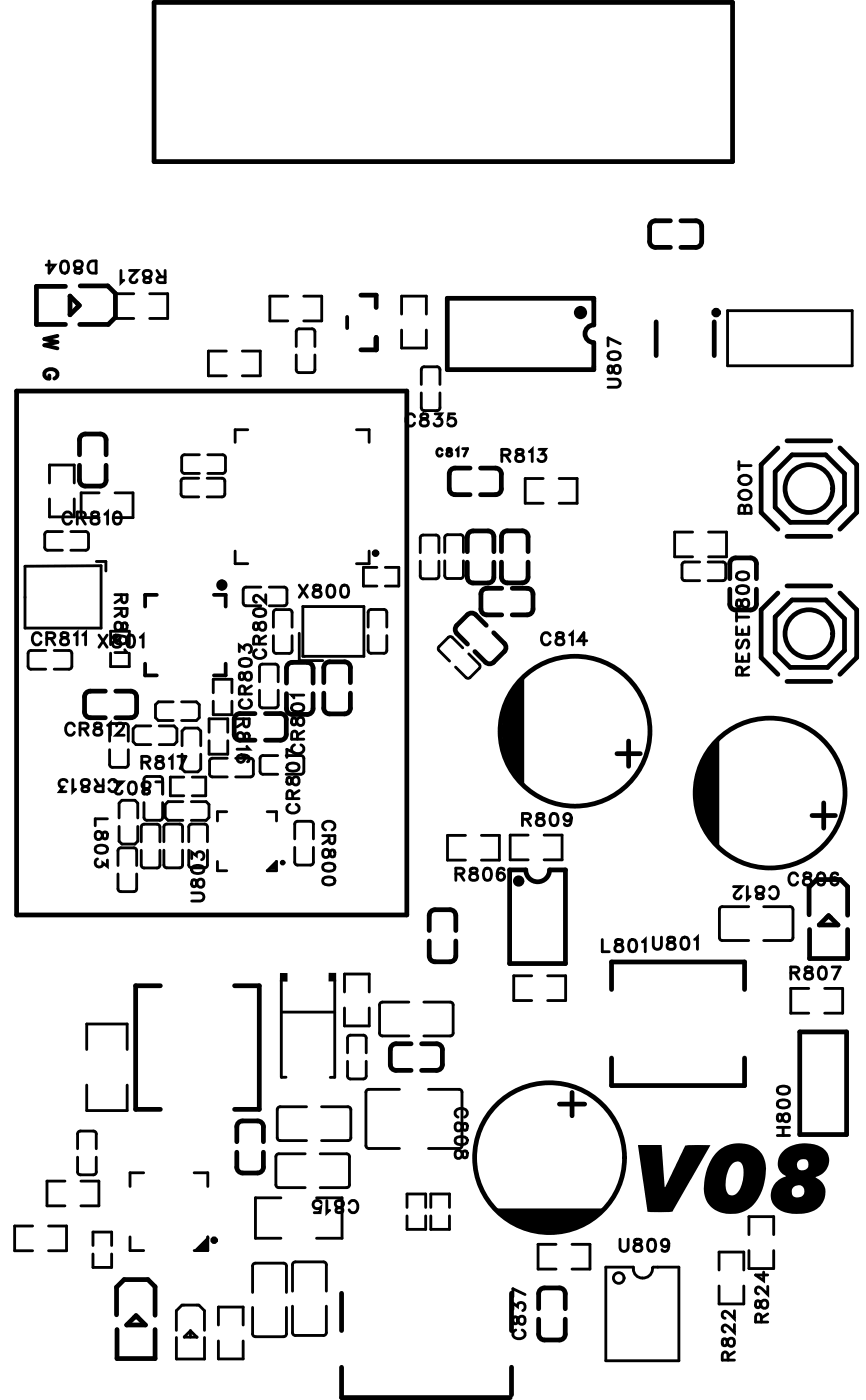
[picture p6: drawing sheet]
<svg xmlns="http://www.w3.org/2000/svg" width="46mm" height="75mm" viewBox="0 0 46 75" stroke-linecap="round" stroke-linejoin="round" font-family="sans-serif">
<g fill="none" stroke="#000" stroke-width=".15">
<path d="M2.6 13.9v.7l.3-.4h-.4M3.3 14a.32 .32 0 0 1 .4 .2 .32 .32 0 0 1-.2 .4l-.2-.1-.1-.3zM4 14h.3a.27 .27 0 0 1 0 .3 .27 .27 0 0 1-.3 .1v.1l.1 .1h.2v-.2a.27 .27 0 0 1-.3-.1 .27 .27 0 0 1 0-.3zM4.8 14l.3-.1v.7h-.2a.36 .36 0 0 1-.1-.6zM6.5 14.4v.7l.1-.1M6.9 14.4h.4l-.4 .6 .3 .1 .1-.2M7.1 15.7h-.9v1.3h.9M7.7 14.5h.3a.27 .27 0 0 1 0 .3 .27 .27 0 0 1-.3 .1v.1l.1 .1h.2v-.2a.27 .27 0 0 1-.3-.1 .27 .27 0 0 1 0-.3zM8 15.7h1v1.3h-1M8.4 14.4l.2 .4M8.8 14.4v.7l-.4-.1v-.2h.4M12.1 18.7h-1v1.4h1"/>
<path d="M12.9 18.7h1v1.4h-1M15.4 15.8h-1v1.3h1M15.8 19v.7l.2 .2h.8v-.9M15.8 18.5v-.8l.2-.1h.8v.9M16.2 15.8h1v1.3h-1M21.4 16.8v-1h1.4v1M21.4 17.6v1h1.4v-1M32.5 19.6v.3h.2a.27 .27 0 0 1 .1-.3 .27 .27 0 0 1 .3 0v.3a.27 .27 0 0 1-.3 0 .27 .27 0 0 1-.1-.3zM32.5 18.9a.32 .32 0 0 1 .4-.2 .32 .32 0 0 1 .2 .4 .32 .32 0 0 1-.4 .1 .32 .32 0 0 1-.2-.3zM33.1 18.4l-.6-.4v.5M38.8 16.6h6.7v2.9h-6.7zM1.3 30.2h4.1v3.3h-4.1z"/>
<path d="M2.2 33.9a.24 .24 0 0 0-.3-.1 .24 .24 0 0 0-.2 .2v.2a.24 .24 0 0 0 .2 .2 .24 .24 0 0 0 .3-.1M2.4 34.7l-.9 .1v.8l.2 .1h.7M2.5 34.1h.4v-.3h-.4v.6M2.6 25.8v-1h1.4v1M2.6 26.6v1h1.4v-1M2.7 34.1l.2 .3M2.9 34.7l.9 .1v.8l-.1 .1h-.8M3.3 33.8v.2a.27 .27 0 0 1 .3 .1 .27 .27 0 0 1 0 .3h-.3a.27 .27 0 0 1 0-.3 .27 .27 0 0 1 .3-.1v-.2zM3.3 28.4h-.8l-.1 .1v.8l.9 .1M3.8 28.4h.8l.1 .1v.8l-.9 .1M3.8 27.5a.24 .24 0 0 0-.3-.2 .24 .24 0 0 0-.1 .3v.1a.24 .24 0 0 0 .1 .3 .24 .24 0 0 0 .3-.2M4 33.9l.1-.1v.6"/>
<path d="M4 38.8a.24 .24 0 0 0-.3-.2 .24 .24 0 0 0-.2 .3v.1a.24 .24 0 0 0 .2 .3 .24 .24 0 0 0 .3-.2M4.1 27.6h.4v-.2l-.4-.1v.7M4.3 38.9h.3l.1-.2-.4-.1v.7M4.3 27.6l.3 .4M4.4 33.9l.2-.1v.6M4.5 38.9l.2 .4M4.9 27.4v.2a.27 .27 0 0 1 .3 0 .27 .27 0 0 1 0 .4h-.3a.27 .27 0 0 1 0-.4 .27 .27 0 0 1 .3 0v-.2zM5.1 38.6v.2a.27 .27 0 0 1 .3 .1 .27 .27 0 0 1 0 .3h-.3a.27 .27 0 0 1 0-.3 .27 .27 0 0 1 .3-.1v-.2zM5.1 30h.6v.5M5.3 33.9l.4 .7M5.3 26.3h-1v1.3h1M5.6 27.5l.1-.2v.7"/>
<path d="M5.7 33.9l-.4 .7M5.7 38.7l.2-.1v.7M5.9 39.6v-.9l.8-.1 .1 .2v.8M5.9 34.4v-.7h1v.7M5.9 34.9v.7h1v-.7M6.1 33.9v.2a.27 .27 0 0 1 .3 .1 .27 .27 0 0 1 0 .3h-.3a.27 .27 0 0 1 0-.3 .27 .27 0 0 1 .3-.1v-.2zM6.1 31.8h.7v.2l-.1 .2-.2-.1v-.3M6.1 32.5h.7l-.1 .4h-.2v-.4M6.1 27.4a.32 .32 0 0 1 .4 .2 .32 .32 0 0 1-.2 .4l-.2-.1-.1-.3zM6.1 26.3h1v1.3h-1M6.2 33.3a.27 .27 0 0 1 .3 0 .27 .27 0 0 1 .1 .3h.1l.1-.1v-.2h-.2a.27 .27 0 0 1-.1 .3 .27 .27 0 0 1-.3 0zM6.2 34a.32 .32 0 0 1 .4-.1 .32 .32 0 0 1 .2 .4 .32 .32 0 0 1-.4 .1 .32 .32 0 0 1-.2-.4z"/>
<path d="M6.2 38.8l.1-.2 .3 .1-.4 .6h.4M6.5 32l-.4 .2M6.5 32.7l-.4 .2M6.7 34.7l.1 .1h-.7M6.8 33.9a.32 .32 0 0 1 .4 .3 .32 .32 0 0 1-.2 .4l-.2-.2v-.2zM7.5 34l.1-.1v.7M8 38.8h-.7l-.2 .1v.7l.2 .2h.7M8.5 38.8h.8l.1 .1v.7l-.1 .2h-.8M9.2 37.5h-.7l-.2 .1v.7l.2 .2h.7M9.7 37.5h.8l.1 .1v.7l-.1 .2h-.8M9.7 25.1l.2 .2h.7M9.7 39.8v-.8l.2-.1h.7l.1 .1v.8"/>
<path d="M10.6 25.5l-.9 .1v.8l.1 .1h.8M10.6 24.3h-.9v.8M11.1 25.5h.7l.2 .2v.8h-.9M11.1 24.3h.9v.8M11.2 39.1v-.7h1v.7M11.2 39.6v.7h1v-.7M11.4 37v-.7h1v.7M11.4 37.4v.8h1v-.8M12 25.1l-.1 .2h-.8M12.6 29.4v.7h.6M12.7 38.4h.6l-.1 .4h-.2v-.4M12.7 39.2a.27 .27 0 0 1 .3 0 .27 .27 0 0 1 .1 .3h.1l.1-.1v-.2h-.2a.27 .27 0 0 1-.1 .3 .27 .27 0 0 1-.3 0z"/>
<path d="M12.8 34.8v-.3l.2 .1a.22 .22 0 0 1 .4-.1 .22 .22 0 0 1-.1 .4M12.8 35.9v.4h.2a.27 .27 0 0 1 .1-.3 .27 .27 0 0 1 .3-.1v.4a.27 .27 0 0 1-.3 0 .27 .27 0 0 1-.1-.4zM12.8 35.2a.32 .32 0 0 1 .4-.1 .32 .32 0 0 1 .2 .4 .32 .32 0 0 1-.4 .1 .32 .32 0 0 1-.2-.4zM12.9 37.4a.24 .24 0 0 0-.1 .2 .24 .24 0 0 0 .2 .2h.2a.24 .24 0 0 0 .2-.2 .24 .24 0 0 0-.1-.2M13 38.6l-.3 .2M13.1 37.1v-.4h-.3v.4h.6M13.2 39.9l.1 .1h-.6M13.2 22.9h-.6v.7M13.4 36.6l-.3 .2M13.6 33.3v.3h.2a.27 .27 0 0 1 0-.3 .27 .27 0 0 1 .4 0v.3a.27 .27 0 0 1-.4 0 .27 .27 0 0 1 0-.3zM13.6 32.6a.32 .32 0 0 1 .4-.1 .32 .32 0 0 1 .2 .3 .32 .32 0 0 1-.4 .2 .32 .32 0 0 1-.2-.4zM13.7 34.7a.24 .24 0 0 0-.2 .3 .24 .24 0 0 0 .3 .2h.1a.24 .24 0 0 0 .3-.2 .24 .24 0 0 0-.2-.3"/>
<path d="M13.8 34.4v-.4h-.2l-.1 .4h.7M13.9 36.4v-.9h.8l.1 .1v.8M13.9 36.9v.7l.1 .2h.8v-.9M13.9 31.3h-.8l-.1 .2v.8h.9M14.2 31.8v.4l-.5-.4-.2 .2 .2 .2M14.2 34l-.4 .2M14.4 31.3h.8l.1 .2v.8h-.9M14.6 33.5v-.9l.8-.1 .2 .2v.8M14.6 33.9v.9l.8 .1 .2-.2v-.8M15.6 38.4v.3h.2a.27 .27 0 0 1 .1-.3 .27 .27 0 0 1 .3 0v.3a.27 .27 0 0 1-.3 0 .27 .27 0 0 1-.1-.3zM15.6 37.7a.32 .32 0 0 1 .4-.2 .32 .32 0 0 1 .2 .4 .32 .32 0 0 1-.4 .1 .32 .32 0 0 1-.2-.3zM15.7 39.8a.24 .24 0 0 0-.1 .2 .24 .24 0 0 0 .2 .2h.2a.24 .24 0 0 0 .2-.2 .24 .24 0 0 0-.1-.2"/>
<path d="M15.9 39.5l-.1-.4h-.2v.4h.6M16 31.2l.4 .7M16 33.8v1.5h1.2M16.2 32.4h3.2v2.6h-3.2zM16.2 37.1h-.6l.1 .2M16.2 39l-.3 .3M16.4 31.2l-.4 .7M16.8 31.3v.2a.27 .27 0 0 1 .3 0 .27 .27 0 0 1 0 .4h-.3a.27 .27 0 0 1 0-.4 .27 .27 0 0 1 .3 0v-.2zM17.5 31.3a.32 .32 0 0 1 .4 .2 .32 .32 0 0 1-.2 .4l-.2-.1-.1-.3zM18.3 31.3a.32 .32 0 0 1 .4 .2 .32 .32 0 0 1-.3 .4l-.2-.1v-.3zM19 22.9h.7v.7M19.7 33.9v.9l.8 .1 .1-.2v-.8"/>
<path d="M19.7 33.5v-.9l.8-.1 .1 .2v.8M19.7 29.4v.7h-.7M20.1 30.3h-.7v1h.7M20.6 30.3h.7v1h-.7M22.1 22.3a.24 .24 0 0 0-.2-.2 .24 .24 0 0 0-.2 .2v.2a.24 .24 0 0 0 .2 .2 .24 .24 0 0 0 .2-.1M22.4 30v.8l.2 .1h.8v-.9M22.4 29.5v-.8l.2-.1h.8v.9M22.5 20.5v-.9h.8l.2 .1v.8M22.5 21v.8l.1 .1h.8l.1-.9M22.5 22.1v.2a.27 .27 0 0 1 .3 .1 .27 .27 0 0 1 0 .3h-.3a.27 .27 0 0 1 0-.3 .27 .27 0 0 1 .3-.1v-.2zM23.2 22.1h.4l-.2 .2a.22 .22 0 0 1 .1 .4 .22 .22 0 0 1-.3-.1M23.6 24a.15 .15 0 0 0-.2 0 .15 .15 0 0 0-.1 .1v.1a.15 .15 0 0 0 .1 .2 .15 .15 0 0 0 .2-.1"/>
<path d="M23.7 29.9l.1 .9 .8 .1 .1-.2M23.7 29.5v-.8l.2-.1h.8v.9M23.9 24v.1l.2 .1a.13 .13 0 0 1-.1 .2 .14 .14 0 0 1-.2-.2l.3-.2zM24.3 22.1h-.3l-.1 .3a.23 .23 0 0 1 .4 0 .23 .23 0 0 1-.1 .3 .23 .23 0 0 1-.3-.1M24.4 24h.1v.4M24.7 24h.3l-.2 .4M24.7 34.6l-.6-.6h-.2l-.5 .6 .6 .7M24.7 29.9v.8M25 34.9l.6 .6v.2l-.6 .5-.7-.6M26.8 24.3h.4v-.2l-.1-.1h-.3v.6M27 24.3l.2 .3M27.6 24v.2a.27 .27 0 0 1 .3 .1 .27 .27 0 0 1 0 .3h-.3a.27 .27 0 0 1 0-.3 .27 .27 0 0 1 .3-.1v-.2z"/>
<path d="M28.3 24.1l.1-.1v.6M28.8 24h.3l-.2 .2a.22 .22 0 0 1 .2 .4 .22 .22 0 0 1-.4-.1M29 25.5h-1v1.4h1M29.4 33.9a.24 .24 0 0 0-.3-.1 .24 .24 0 0 0-.2 .2v.2a.24 .24 0 0 0 .2 .2 .24 .24 0 0 0 .3-.1M29.7 33.8v.2a.27 .27 0 0 1 .3 .1 .27 .27 0 0 1 0 .3h-.3a.27 .27 0 0 1 0-.3 .27 .27 0 0 1 .3-.1v-.2zM29.8 25.5h1v1.4h-1M30.4 33.9l.2-.1v.6M31.3 34.2h-.4l.3-.4v.6M32.5 20.2h.4l.2 .2-.1 .2-.5 .1M36.4 30.9l.2 .1h.7M37 28.4h-1v1.3h1M37.3 30l-.8 .1-.1 .8"/>
<path d="M37.8 30h.8l.1 .2v.8h-.9M37.8 28.4h1v1.3h-1M39.3 34.9v.4h.7v-.4M39.3 32.7v.5M39.3 33.5v.4h.7v-.4M39.3 33h.7M39.3 32.1v.3h.2a.27 .27 0 0 1 .1-.3 .27 .27 0 0 1 .3 0v.3a.27 .27 0 0 1-.3 0 .27 .27 0 0 1-.1-.3zM39.3 31.4a.32 .32 0 0 1 .4-.2 .32 .32 0 0 1 .2 .4 .32 .32 0 0 1-.4 .1 .32 .32 0 0 1-.2-.3zM39.3 30.6a.32 .32 0 0 1 .4-.1 .32 .32 0 0 1 .2 .4 .32 .32 0 0 1-.4 .1 .32 .32 0 0 1-.2-.4zM39.4 34.2l-.1 .1 .1 .3 .2-.1 .2-.3 .2 .1-.1 .3M39.4 24.9h.7M39.4 24.6v.5"/>
<path d="M39.5 26.3a.31 .31 0 0 1 .4-.1 .31 .31 0 0 1 .1 .4 .32 .32 0 0 1-.4 .1 .32 .32 0 0 1-.1-.4zM39.5 25.5a.31 .31 0 0 1 .4-.1 .31 .31 0 0 1 .1 .4 .32 .32 0 0 1-.4 .1 .32 .32 0 0 1-.1-.4zM39.6 36v-.3l-.2-.1-.1 .4h.7M39.6 33.6v.3M39.6 35.1v.2M39.8 27.1l-.2-.1h-.1l-.1 .4h.7v-.3l-.1-.1h-.2v.4M40 35.6l-.4 .2M3.6 41.7a.22 .22 0 0 0-.4 0 .22 .22 0 0 0 .2 .3l-.2 .3h.3M3.9 41.6v.7l.1-.2M4.4 41.6h.3a.27 .27 0 0 1 0 .4 .27 .27 0 0 1-.3 .1v.1l.1 .1 .2-.1v-.1a.27 .27 0 0 1-.3-.1 .27 .27 0 0 1 0-.4zM4.6 56v-1.3h2.2v1.3M4.6 57.9v1.4h2.2v-1.4"/>
<path d="M5.1 41.6l.2 .4M5.1 44.5a.27 .27 0 0 1 .3 0 .27 .27 0 0 1 .1 .3h.1l.1-.1v-.2h-.2a.27 .27 0 0 1-.1 .3 .27 .27 0 0 1-.3 0zM5.1 45.2a.32 .32 0 0 1 .4-.1 .32 .32 0 0 1 .2 .4 .32 .32 0 0 1-.4 .1 .32 .32 0 0 1-.2-.4zM5.2 45.9a.22 .22 0 0 0-.1 .3 .22 .22 0 0 0 .4-.1l.2 .2v-.4M5.5 41.6v.7l-.4-.1v-.2h.4M5.7 43.7h-.6v.4M5.8 41.8a.24 .24 0 0 1 .3-.2 .24 .24 0 0 1 .2 .3v.1a.24 .24 0 0 1-.2 .3 .24 .24 0 0 1-.3-.2M5.9 40v.8l.1 .2 .8-.1v-.9M6.1 41.7h.4l-.4 .6 .3 .1 .1-.2M6.3 46.2v-.9h.8l.2 .1v.8M6.3 46.7v.9h.8l.2-.1v-.8M6.4 43.7v-.8l.1-.2h.7l.2 .2v.8"/>
<path d="M6.4 44.1v.8l.1 .2h.7l.2-.2v-.8M6.9 41.8a.32 .32 0 0 1 .4 .2 .32 .32 0 0 1-.2 .4l-.2-.1-.1-.3zM7.5 45.4l.1 .9h.8M7.6 40.7h.3l.1-.3h-.4v.6M7.6 41.8h.4a.27 .27 0 0 1-.1 .3 .27 .27 0 0 1-.3 .1v.1l.1 .1h.3v-.2a.27 .27 0 0 1-.4-.1 .27 .27 0 0 1 0-.3zM7.7 42.9v.7l.1 .2h.8l.1-.9M7.7 42.4v-.8l.1-.1h.8l.1 .9M7.8 40.7l.2 .3M8.3 41.7h.4v.7M8.4 40.4v.2a.27 .27 0 0 1 .3 .1 .27 .27 0 0 1 0 .3h-.3a.27 .27 0 0 1 0-.3 .27 .27 0 0 1 .3-.1v-.2zM8.4 44h-.8l-.1 .9M8.4 44l.1 .2v.7"/>
<path d="M8.5 45.4v.8l-.1 .1M8.7 44.9l.1-.9h.8l.1 .2v.7M8.7 45.4v.8M9 40.5l.2-.1v.6M9.5 40.4h.4l-.3 .6M9.7 40.3v.8l.2 .1h.7l.1-.1v-.8M9.7 45.4v.9h-.8l-.2-.1M9.8 42.8h-.8l-.2 .2v.6l.2 .2h.8M9.8 41.5h-.7v1h.7M10.1 44.9v-.9h.8l.2 .2v.7M10.1 45.4v.8M10.2 42.8h.8l.2 .2v.6l-.2 .2h-.8"/>
<path d="M10.2 47.7h.5l.2 .2-.1 .2h-.6M10.2 45.8v-.3l.3 .2a.22 .22 0 0 1 .3-.2 .22 .22 0 0 1 0 .4M10.3 41.5h.7v1h-.7M10.3 47v.3h.1a.27 .27 0 0 1 .1-.3 .27 .27 0 0 1 .4 0v.3a.27 .27 0 0 1-.4 0 .27 .27 0 0 1-.1-.3zM10.3 46.3a.32 .32 0 0 1 .4-.1 .32 .32 0 0 1 .2 .3 .32 .32 0 0 1-.4 .2 .32 .32 0 0 1-.2-.4zM11.1 45.4l-.1 .9h-.8l-.1-.1M11.6 46v.5h.5M12.1 43.3h-.5v.5M12.1 40.5h-.9v.8l.1 .2h.8M12.6 40.5h.9v.8l-.1 .2h-.8M12.9 40.3a.2 .2 0 0 1 .1 .3 .2 .2 0 0 1-.3 .1 .2 .2 0 0 1 0-.4h.2a.31 .31 0 0 1 .4 .3l-.1 .1M14.3 43.3h.5v.5"/>
<path d="M14.8 46v.5h-.5zM14.8 40.3h-.8l-.1 .2v.8h.9M15 54h2.9M15 52.3v5.2h.3M15.3 40.3h.8l.1 .2v.8h-.9M15.3 41.5v.3h.2a.27 .27 0 0 1 .1-.3 .27 .27 0 0 1 .3 0v.3a.27 .27 0 0 1-.3 0 .27 .27 0 0 1-.1-.3zM15.3 40.8a.32 .32 0 0 1 .4-.1 .32 .32 0 0 1 .2 .4 .32 .32 0 0 1-.4 .1 .32 .32 0 0 1-.2-.4zM15.5 42.9a.24 .24 0 0 0-.2 .3 .24 .24 0 0 0 .3 .2h.1a.24 .24 0 0 0 .3-.2 .24 .24 0 0 0-.2-.3M15.6 42.6v-.3l-.2-.1-.1 .4h.7M15.7 45.2l.1 .9 .8 .1 .1-.2M15.7 44.8v-.8l.2-.1h.8v.9M16 42.2l-.4 .2"/>
<path d="M16 40.3l-.7-.3v.4M16.4 59.1h-1.6v1.6l.2 .2h1.4M16.7 45.2v.8M17.2 59.1h1.5v1.6l-.1 .2h-1.4M17.2 44.6h.7l-.1 .4h-.2v-.4M17.3 45.4a.27 .27 0 0 1 .3 0 .27 .27 0 0 1 .1 .3l.1 .1 .1-.2-.1-.2h-.1a.27 .27 0 0 1-.1 .3 .27 .27 0 0 1-.3 0zM17.3 46.2a.32 .32 0 0 1 .4-.1 .32 .32 0 0 1 .1 .3 .32 .32 0 0 1-.4 .1 .32 .32 0 0 1-.1-.3zM17.3 46.9a.32 .32 0 0 1 .4-.1 .32 .32 0 0 1 .1 .4 .32 .32 0 0 1-.4 .1 .32 .32 0 0 1-.1-.4zM17.4 44.3a.24 .24 0 0 1-.2-.3 .24 .24 0 0 1 .3-.1h.1a.24 .24 0 0 1 .3 .1 .24 .24 0 0 1-.2 .3M17.6 44.8l-.4 .2M17.9 52.3v5.2h-.3M18.4 53v-1h1.3v1"/>
<path d="M18.4 53.8v1h1.3v-1M18.6 56.2v-.9h.8l.1 .1v.8M18.6 56.7v.8l.1 .1h.8v-.9M20.4 53.5h1.4M20.4 53.5l-.1 .2v1.6h1.5M21.3 58.2h-1.6l-.2 .1 .1 3h1.7M22.6 53.5h1.4M22.9 58.2h1.6l.2 .1-.1 3h-1.7M24 53.5l.2 .2-.1 1.6h-1.5M24.3 46.7l.4-.1v-.2h-.4v.6M24.4 59.6a.24 .24 0 0 1-.1-.2 .24 .24 0 0 1 .2-.2h.2a.24 .24 0 0 1 .2 .2 .24 .24 0 0 1-.1 .2M24.5 46.7l.3 .3"/>
<path d="M24.8 44.6h-.9v1.3h.9M25.1 46.4v.2a.27 .27 0 0 1 .3 .1 .27 .27 0 0 1 0 .3h-.3a.27 .27 0 0 1 0-.3 .27 .27 0 0 1 .3-.1v-.2zM25.7 44.6h1v1.3h-1M25.9 46.4a.32 .32 0 0 1 .4 .2 .32 .32 0 0 1-.2 .4l-.3-.1v-.3zM26.9 46.4a.32 .32 0 0 0-.4 .2 .32 .32 0 0 0 .2 .4 .2 .2 0 0 0 .2-.2 .2 .2 0 0 0-.1-.2 .2 .2 0 0 0-.3 .2M27.9 43.7h.4v-.2l-.4-.1v.7M28.1 43.7l.2 .4M28.2 44.6h-1v1.3h1M28.4 52.1h-1v1.3h1M28.7 43.5v.1a.27 .27 0 0 1 .3 .1 .27 .27 0 0 1 0 .4h-.3a.27 .27 0 0 1 0-.4 .27 .27 0 0 1 .3-.1v-.1zM29 44.6h1v1.3h-1M29.2 52.1h1v1.3h-1"/>
<path d="M29.5 43.5a.32 .32 0 0 1 .3 .2 .32 .32 0 0 1-.2 .4l-.2-.1v-.3zM30.5 43.6a.2 .2 0 0 1-.3 .2 .2 .2 0 0 1-.1-.3 .2 .2 0 0 1 .4 0v.1a.31 .31 0 0 1-.3 .5l-.1-.1M32.2 50.2v.6h.3M32.9 50.2v.2a.27 .27 0 0 1 .3 .1 .27 .27 0 0 1 0 .3h-.3a.27 .27 0 0 1 0-.3 .27 .27 0 0 1 .3-.1v-.2zM33.6 50.2a.32 .32 0 0 1 .4 .2 .32 .32 0 0 1-.2 .4l-.2-.1v-.3zM34.3 50.3l.1-.1v.6M34.9 50v.5l.2 .2 .2-.1v-.6M35.7 50.1v.2a.27 .27 0 0 1 .3 0 .27 .27 0 0 1 0 .4h-.3a.27 .27 0 0 1 0-.4 .27 .27 0 0 1 .3 0v-.2zM36.4 50.1a.32 .32 0 0 1 .4 .2 .32 .32 0 0 1-.2 .4l-.2-.1-.1-.3zM37.1 50.2l.1-.2v.7M39.2 47.3h.4l-.4 .6 .2 .1 .2-.2M39.9 47.3v.7l.1-.1"/>
<path d="M40 48.4l-1.6 .1v1.6l.2 .1h1.4M40.4 47.4h.3a.27 .27 0 0 1 0 .3 .27 .27 0 0 1-.3 .1v.1l.1 .1h.2v-.2a.27 .27 0 0 1-.3-.1 .27 .27 0 0 1 0-.3zM40.8 48.4l1.5 .1v1.6l-.1 .1h-1.4M41.1 47.5a.24 .24 0 0 1 .3-.2 .24 .24 0 0 1 .1 .3v.1a.24 .24 0 0 1-.1 .3 .24 .24 0 0 1-.3-.2M41.5 59.5v.3h.2a.27 .27 0 0 1 .1-.3 .27 .27 0 0 1 .3 0v.3a.27 .27 0 0 1-.3 0 .27 .27 0 0 1-.1-.3zM41.5 58.8a.32 .32 0 0 1 .4-.1 .32 .32 0 0 1 .2 .4 .32 .32 0 0 1-.4 .1 .32 .32 0 0 1-.2-.4zM41.5 58.1a.32 .32 0 0 1 .4-.1 .32 .32 0 0 1 .2 .3 .32 .32 0 0 1-.4 .2 .32 .32 0 0 1-.2-.4zM42.2 51.9h.4v-.1l-.1-.2h-.3v.7M42.4 51.9l.2 .4M42.6 46.8a.24 .24 0 0 0-.3-.2 .24 .24 0 0 0-.2 .3v.1a.24 .24 0 0 0 .2 .3 .24 .24 0 0 0 .3-.2M42.9 46.6v.2a.27 .27 0 0 1 .3 .1 .27 .27 0 0 1 .1 .3h-.4a.27 .27 0 0 1 0-.3 .27 .27 0 0 1 .4-.1v-.2zM43 51.7v.1a.27 .27 0 0 1 .3 .1 .27 .27 0 0 1 0 .3h-.3a.27 .27 0 0 1 0-.3 .27 .27 0 0 1 .3-.1v-.1z"/>
<path d="M43.2 52.8h-1v1.3h1M43.7 46.6a.32 .32 0 0 1 .4 .3 .32 .32 0 0 1-.2 .4l-.3-.2v-.2zM43.8 51.7a.32 .32 0 0 1 .4 .2 .32 .32 0 0 1-.3 .4l-.2-.1v-.3zM44 52.8h1v1.3h-1M44.4 51.6h.4l-.3 .7M44.7 46.7v-.1a.32 .32 0 0 0-.4 .3 .32 .32 0 0 0 .2 .4 .2 .2 0 0 0 .3-.2 .2 .2 0 0 0-.2-.2 .2 .2 0 0 0-.3 .1M1.7 65.5h-.9v1.3h.9M2.6 65.5h1v1.3h-1M3.5 63.1h-1v1.3h1M4.1 61.8l.1 .9h.8l.1-.1v-.8M4.1 61.3v-.8l.2-.1h.8v.9M4.3 63.1h1v1.3h-1"/>
<path d="M5 66.5v-.7h1v.7M5 67v.7h1v-.7M6.9 66v.8h.8M7.7 62.6h-.8v.7M9.4 71v-1l.3-.3h.9l.3 .3v1M9.4 71.4v1.2M10.2 71.1l-.4 .3h.7M10.2 71.1l.3 .3M10.2 71.1v.3M10.4 62.6h.7v.7M10.9 71.4v1.2h-1.5M11.1 66v.8h-.7"/>
<path d="M11.1 66.1l-.7 .7M11.7 70.7v-.9h1.3v.9M11.7 71.6v1h1.3v-1M13.5 69v-1.4l.1-.2 1.6 .1 .1 1.5M13.5 69.8v1.4l.1 .2 1.6-.1 .1-1.5M14.9 61.6h1.4M14.9 61.6l-.2 .2 .1 1.6h1.5M15 64h-1.4v2.1h1.4M15.6 68.9v-1.4l.2-.1h1.6v1.5M15.6 69.7v1.5l.2 .1h1.6v-1.6M16.9 64h1.4v2.1h-1.4M17.1 61.6h1.4"/>
<path d="M17.1 64.2a.23 .23 0 0 0-.3-.1 .23 .23 0 0 0 0 .4 .23 .23 0 0 0 .3 0v.2h-.3M17.4 64.1v.6l.2-.1M18 64.1h.3a.27 .27 0 0 1 0 .3 .27 .27 0 0 1-.3 .1l-.1 .2h.2h.2v-.2a.27 .27 0 0 1-.3-.1 .27 .27 0 0 1 0-.3zM18.5 61.6l.2 .2-.1 1.6h-1.5M18.6 64.3a.24 .24 0 0 1 .3-.2 .24 .24 0 0 1 .2 .2v.2a.24 .24 0 0 1-.2 .3 .24 .24 0 0 1-.3-.2M21.7 64.9v.7h1v-.7M21.7 64.5v-.7h1v.7M23 64.5v-.7h1v.7M23 64.9v.7h1v-.7M24.3 60a.27 .27 0 0 1 .3 0 .27 .27 0 0 1 .1 .3l.2 .1v-.2v-.2h-.2a.27 .27 0 0 1-.1 .3 .27 .27 0 0 1-.3 0zM24.3 60.8a.32 .32 0 0 1 .4-.1 .32 .32 0 0 1 .2 .3 .32 .32 0 0 1-.4 .1 .32 .32 0 0 1-.2-.3zM24.3 61.5a.27 .27 0 0 1 .3 0 .27 .27 0 0 1 .1 .3h.2v-.1v-.2h-.2a.27 .27 0 0 1-.1 .3 .27 .27 0 0 1-.3 0z"/>
<path d="M27.4 69.9v-.3l.2 .2a.22 .22 0 0 1 .4-.2 .22 .22 0 0 1-.1 .4M27.4 70.3v.3h.2a.27 .27 0 0 1 .1-.3 .27 .27 0 0 1 .3 0v.3a.27 .27 0 0 1-.3 0 .27 .27 0 0 1-.1-.3zM27.5 71a.24 .24 0 0 0-.1 .3 .24 .24 0 0 0 .2 .2h.2a.24 .24 0 0 0 .2-.2 .24 .24 0 0 0-.1-.3M28 69.1l-.6-.3v.4M29.7 66.4h-1v1.4h1M30.5 66.4h1v1.4h-1M33.1 66.2v.4l.2 .2 .2-.1v-.5M33.9 66.2v.2a.27 .27 0 0 1 .3 .1 .27 .27 0 0 1 0 .3h-.3a.27 .27 0 0 1 0-.3 .27 .27 0 0 1 .3-.1v-.2zM34.7 66.2a.32 .32 0 0 1 .3 .2 .32 .32 0 0 1-.2 .4l-.2-.1v-.3zM34.8 67.7a.51 .51 0 0 1-.5 .5 .51 .51 0 0 1-.5-.5h-1.5v5h3.9v-5h-1.4M35.7 66.4a.2 .2 0 0 1-.3 .2 .21 .21 0 0 1-.1-.4 .21 .21 0 0 1 .4 .1v.1a.31 .31 0 0 1-.2 .4l-.2-.1M38.4 67.8v-.9h1.3v.9"/>
<path d="M38.4 68.7v.9h1.3v-.9M38.6 71.5v.3h.2a.27 .27 0 0 1 .1-.3 .27 .27 0 0 1 .3 0v.3a.27 .27 0 0 1-.3 0 .27 .27 0 0 1-.1-.3zM38.9 72.6l-.1-.4h-.2v.4h.6M39.2 70.7v.4l-.5-.4-.1 .3 .1 .1M39.2 70v.4l-.5-.4-.1 .3 .1 .1M39.2 72.2l-.3 .2M40 65.9v-.9h1.3v.9M40 66.8v.9h1.3v-.9M40.4 69.5v.3h.1a.27 .27 0 0 1 .1-.3 .27 .27 0 0 1 .4 0v.3a.27 .27 0 0 1-.4 0 .27 .27 0 0 1-.1-.3zM40.6 70.6v-.4h-.2l-.1 .4h.7M40.8 67.9v.5l-.5-.3h.7M41 68.7v.4l-.5-.4-.2 .3 .2 .1"/>
<path d="M41 70.2l-.4 .2M41.5 60.6h.6M41.5 60.2h.6M41.8 60.2v.4"/>
<circle cx="15.1" cy="46.1" r=".07"/>
<circle cx="33" cy="68.2" r=".28"/>
</g>
<g fill="none" stroke="#000" stroke-width=".2">
<path d="M3.1 17.9l-.7 .2 .7 .2-.7 .1 .7 .2M18.5 16.9v.6M2.6 20v.2a.25 .25 0 0 1-.2-.2 .25 .25 0 0 1 .2-.3h.2a.26 .26 0 0 1 .3 .2 .26 .26 0 0 1-.2 .3M7.7 35.4v.7h.7M8.4 31.8h-.7v.6M11.4 31.8h.6v.6M12 35.4v.7h-.6"/>
<circle cx="20" cy="29.5" r=".1"/>
<circle cx="11.4" cy="66.2" r=".1"/>
</g>
<g fill="#000">
<path d="M28 36v6a4.4 4.4 0 0 1 0-6zM38.4 39.3v6a4.4 4.4 0 0 1 0-6zM14.3 46.4l.5-.3v.3zM14.9 52h.4v.4h-.4zM17.5 51.9h.4v.5h-.4zM11.1 66v.8h-.7zM26.3 64.5h6a4.3 4.3 0 0 1-6 0z"/>
<path d="M34.1 61.1l.5 3.6h1.3l2-3.6-1.3 .1-1.1 2.2-.2-2.3zM38.2 61.6a2.57 2.57 0 0 0-.4 2.7 1.74 1.74 0 0 0 1.9 .4 1.74 1.74 0 0 0 1.1-1.5 1.62 1.62 0 0 0-.4-1.9 1.71 1.71 0 0 0-2.2 .3zM39.1 62.1a.34 .34 0 0 1 .4-.1 .34 .34 0 0 1 .2 .4v.6a.67 .67 0 0 1-.8 .8l-.2-.3v-.5l.2-.5zM41.9 61.4a.82 .82 0 0 0 0 1.4 1.01 1.01 0 0 0-.7 1.2 1.01 1.01 0 0 0 1.1 .8 1.53 1.53 0 0 0 1.6-.5 .94 .94 0 0 0-.4-1.5 .9 .9 0 0 0 .8-1 .9 .9 0 0 0-1-.7h-.8zM42.3 63.6a.35 .35 0 0 1 .7 0 .35 .35 0 0 1-.7 0zM42.5 62.2a.35 .35 0 0 1 .7 0 .35 .35 0 0 1-.7 0z"/>
<circle cx="31" cy="16.7" r=".35"/>
</g>
<g fill="none" stroke="#000" stroke-width=".25">
<path d="M3.5 15.3h-1.6v2h1.6M3.7 15.8l.5 .5-.5 .5zM4.3 15.3h1.5l.4 .4v1.2l-.4 .4h-1.5M8.2 .1h30.9v8.5h-30.9v-8.5M19.3 15.8h.8v.6M20.1 18v.7h-.8M23.9 15.9h7.8v1.4a.47 .47 0 0 0-.5 .5 .47 .47 0 0 0 .5 .5v1.4h-7.8zM35 17.2v1.8M35.8 11.8h-1l-.1 .3v.8l.1 .3h1M36.3 11.8h1l.2 .3-.1 1-.3 .1h-.8M38.1 17.2v1.8M.9 20.9h20.8v28h-20.8z"/>
<path d="M4.2 24.8v.8l.2 .3 1 .1 .2-.2 .1-1M4.2 24.3l.1-1 .3-.1h.8l.2 .1 .1 1M5.6 36.9h-.9l-.2 .3v.8l.2 .3h.9M6.2 36.9h.9l.2 .3-.1 1-.2 .1h-.8M13.6 38.1h-.9l-.2 .3v.8l.2 .3h.9M14.2 38.1h.9l.2 .3-.1 1-.2 .1h-.8M15.3 37v.8l.1 .3h1l.3-.1v-1M15.3 36.5v-1l.3-.1h.8l.3 .1v1M17.3 37v1l.3 .1h.8l.3-.1v-1M17.3 36.4v-.9l.3-.2 1 .1 .1 .2v.8M24.9 30v.8l.2 .3h1l.2-.1 .1-1M24.9 29.5l.1-1 .3-.2h.8l.2 .2 .1 1"/>
<path d="M25.1 25h-1l-.1 .3v.8l.1 .3h1M25.3 34.8l.6 .6M25.7 25h.8l.2 .1 .1 1-.2 .3h-.9M26 33.4l-.7-.7-.3 .1-.6 .6-.1 .3 .7 .7M26.4 33.8l.5 .5 .1 .3-.6 .8h-.2h-.3M26.8 30v1l.3 .1h.9l.2-.3v-.8M26.8 29.5v-1l.3-.2h.8l.2 .2 .1 1M26.8 31.4h-.8l-.3 .2v.9l.1 .3h1M27.3 31.4l1 .1 .2 .2v.8l-.2 .3h-1M33.6 39.6v1.3M39 31.5v.9l.3 .2 .9-.1 .2-.2v-.8M39 30.9v-1l.3-.1h.8l.2 .1 .1 1"/>
<path d="M41.5 31.7l-.9 .9v2.5l.9 .9M41.5 23.9l-.9 .9v2.6l.9 .9M42 31.3h2.3M42 36.4h2.3M42 23.5h2.3M42 28.6h2.3M42.3 24.3h1.8l1 1v1.7l-.9 .9h-2l-.8-.8v-1.9zM42.3 32h1.8l1 1v1.7l-.9 .9h-2l-.8-.8v-1.9zM44.8 31.7l.9 .9v2.5l-.9 .9M44.8 23.9l.9 .9v2.6l-.9 .9M8.6 52.6h-1.4v6.6h1.4M12.5 52.6h1.3v6.6h-1.3"/>
<path d="M21.9 55.7l-.9 .1-.2 .2v.8l.2 .3h.9M22.5 55.7l1 .1 .1 .2v1l-.3 .1h-.8M22.9 50.2v.8l.2 .3 .9 .1 .3-.2v-1M22.9 49.7l.1-1 .2-.1h.8l.3 .1v1M27.2 46.4h.9a.64 .64 0 0 0 .6 .7 .64 .64 0 0 0 .6-.7h.9v5h-3zM29.9 59h1.3M30.5 58.3v1.3M30.7 43a4 4 0 0 0 3.6-5.7 4 4 0 0 0-6.8-.7 4 4 0 0 0 2.4 6.4h.8M32.6 52.8v-1.4h7.1v1.4M32.6 56.5v1.5h7.1v-1.5M32.9 40.2h1.3M41.1 46.3a4 4 0 0 0 3.6-5.7 4 4 0 0 0-6.8-.7 4 4 0 0 0 2.4 6.4h.8"/>
<path d="M42.7 55.1h2.5v5.5h-2.5zM43.2 48.8v-1.4l.4-.4h1.3l.3 .3v1.6M43.2 49.6v1.6h2v-1.6M43.3 43.5h1.3M43.7 49.4l.5-.5 .5 .5zM44 42.9v1.3M6.2 70.2v-1.5l.4-.4h1.3l.4 .4v1.5M6.2 71v1.5h2.1v-1.5M6.8 70.7l.5-.5 .5 .5zM12.6 61.5l.1 1 .3 .1h.8l.2-.1 .1-1M12.6 61l.1-1 .3-.2 .9 .1 .2 .3v.8M18.2 69.1v1.9"/>
<path d="M18.2 73v1.6h9M27.3 69.1v1.9M27.3 73v1.5M28.8 70.4v.8l.1 .3h1l.2-.1 .1-1M28.8 69.9v-1l.3-.1h.8l.2 .1 .1 1M33.3 61.8a4 4 0 0 0-5.7-3.6 4 4 0 0 0-.7 6.8 4 4 0 0 0 6.4-2.4v-.8"/>
<circle cx="38.2" cy="16.7" r=".13"/>
<circle cx="43.2" cy="33.8" r="1.27"/>
<circle cx="43.2" cy="26.1" r="1.27"/>
</g>
<g fill="none" stroke="#000" stroke-width=".3">
<circle cx="11.8" cy="31.2" r=".15"/>
<circle cx="27.7" cy="47" r=".15"/>
</g>
<text font-size="5.1" fill="#fff" x="33.8" y="66.6">V08</text>
<text font-size="1.3" fill="#fff" x="2" y="17.8" transform="rotate(90 2 17.8)">W G</text>
<g font-size="1.1" fill="#fff">
<text x="5.2" y="13.6" transform="rotate(-180 5.2 13.6)">D804</text>
<text x="8.9" y="14.1" transform="rotate(-180 8.9 14.1)">R821</text>
<text x="21.6" y="23">C835</text>
<text x="33.4" y="20.8" transform="rotate(-90 33.4 20.8)">U807</text>
<text x="3.3" y="28.3">CR810</text>
<text x="26.7" y="24.9">R813</text>
<text x="40.4" y="27.5" transform="rotate(-90 40.4 27.5)">BOOT</text>
<text x="1.7" y="34.7">CR811X801</text>
<text x="5.8" y="31.7" transform="rotate(90 5.8 31.7)">RR801</text>
<text x="14.5" y="35.2" transform="rotate(-90 14.5 35.2)">CR802</text>
<text x="15.9" y="32.2">X800</text>
<text x="28.8" y="34.7">C814</text>
<text x="3.4" y="39.5">CR812</text>
<text x="7.5" y="41.3">R817</text>
<text x="8.8" y="41.5" transform="rotate(-180 8.8 41.5)">L802CR813</text>
<text x="12.4" y="38.3" transform="rotate(90 12.4 38.3)">R816</text>
<text x="13.7" y="37.9" transform="rotate(-90 13.7 37.9)">CR803</text>
<text x="40.3" y="36.1" transform="rotate(-90 40.3 36.1)">RESET800</text>
<text x="4.8" y="43.6" transform="rotate(90 4.8 43.6)">L803</text>
<text x="16.3" y="43.5" transform="rotate(-90 16.3 43.5)">CR807CR801</text>
<text x="16.9" y="43.8" transform="rotate(90 16.9 43.8)">CR800</text>
<text x="24.3" y="47.3">R806</text>
<text x="27.8" y="44.4">R809</text>
<text x="41.6" y="47" transform="rotate(-180 41.6 47)">C812</text>
<text x="42" y="47.6">C806</text>
<text x="11.2" y="48.2" transform="rotate(-90 11.2 48.2)">U803</text>
<text x="32.1" y="51.1">L801U801</text>
<text x="42.1" y="52.6">R807</text>
<text x="24" y="59.1" transform="rotate(90 24 59.1)">C808</text>
<text x="19.2" y="63.8" transform="rotate(-180 19.2 63.8)">C815</text>
<text x="42.4" y="60.7" transform="rotate(-90 42.4 60.7)">H800</text>
<text x="28.3" y="71.6" transform="rotate(-90 28.3 71.6)">C837</text>
<text x="33" y="67.1">U809</text>
<text x="41.3" y="70.7" transform="rotate(-90 41.3 70.7)">R824</text>
<text x="39.5" y="72.7" transform="rotate(-90 39.5 72.7)">R822</text>
</g>
<text font-size=".8" fill="#fff" x="23.2" y="24.6">C817</text>
</svg>
